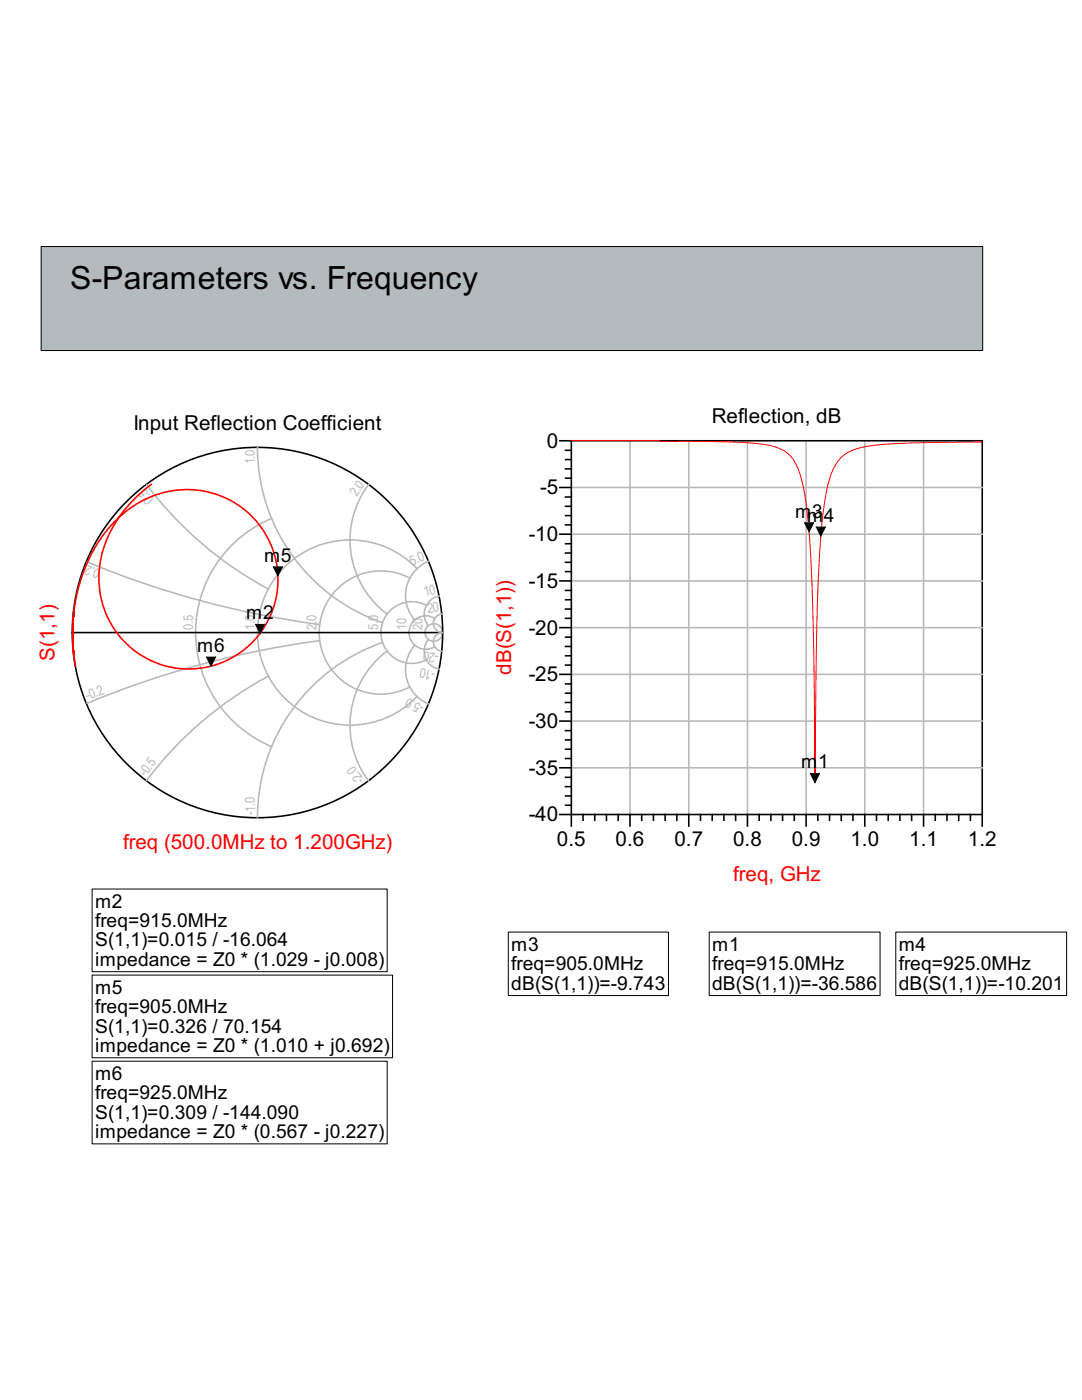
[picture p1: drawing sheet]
<svg xmlns="http://www.w3.org/2000/svg" width="216mm" height="279mm" viewBox="0 0 216 279" stroke-linecap="round" stroke-linejoin="round" font-family="sans-serif">
<path d="M8.2 49.2h187.9v20.8h-187.9z" fill="#000"/>
<path d="M8.2 49.2h187.9v20.8h-187.9z" fill="none" stroke="#000" stroke-width=".2"/>
<g fill="none" stroke="#b8b8b8" stroke-width=".32">
<path d="M29.3 96.8a74.2 74.2 0 0 0 24.3 20.8M51.4 89.3a37 37 0 0 0 24.9 35M73.5 96.7a18.5 18.5 0 0 0 3.7 25.9M17.4 112.2a183.5 183.5 0 0 0 46.4 12.4M54.2 103.5a24.7 24.7 0 0 0-15.2 22.7 24.7 24.7 0 0 0 15.2 22.8M81.8 115.4a12.3 12.3 0 0 0-18.1 10.8 12.3 12.3 0 0 0 18.1 10.9M83.2 113.5a18.5 18.5 0 0 0-26.3-.4 18.5 18.5 0 0 0 0 26.3 18.5 18.5 0 0 0 26.3-.4M85.4 112a7.4 7.4 0 0 0-2.6 11.7M87.6 118.9a3.7 3.7 0 0 0-2.1 6M53.6 134.9a74.2 74.2 0 0 0-24.3 20.8M63.7 127.9a183.5 183.5 0 0 0-46.3 12.5M76.3 128.2a37 37 0 0 0-24.9 35"/>
<path d="M77.2 129.9a18.5 18.5 0 0 0-3.7 25.9M82.8 128.8a7.4 7.4 0 0 0 2.6 11.7M85.1 120.8a6.2 6.2 0 0 0-9.1 5.4 6.2 6.2 0 0 0 9.1 5.5M85.5 127.6a3.7 3.7 0 0 0 2.1 6M86.8 123.4a3.3 3.3 0 0 0-5.2 2.8 3.3 3.3 0 0 0 5.2 2.9M88.1 122.5a1.86 1.86 0 0 0-1.6 2 1.86 1.86 0 0 0 1.8 1.8 1.85 1.85 0 0 0-1.8 1.7 1.85 1.85 0 0 0 1.6 2"/>
<circle cx="86.6" cy="126.2" r="1.76"/>
</g>
<g fill="none" stroke="#000" stroke-width=".32">
<path d="M14.4 126.2h73.9"/>
<circle cx="51.4" cy="126.2" r="37"/>
</g>
<path d="M14.7 130.7l.4 2.2" fill="none" stroke="#f00" stroke-width=".32"/>
<g fill="#f00">
<path d="M14.5 130.4l.3-.1 .1 .3-.3 .1z"/>
<path d="M14.6 130.3h.3v.4h-.3z"/>
<path d="M14.5 130.2l.3-.1 .1 .5h-.3z"/>
<path d="M14.5 130.1h.4v.4h-.4z"/>
<path d="M14.5 130l.3-.1 .1 .4-.3 .1z"/>
<path d="M14.5 129.9h.3v.4h-.3z"/>
<path d="M14.4 129.8l.3-.1 .1 .4-.3 .1z"/>
<path d="M14.5 129.7h.3v.4h-.3z"/>
<path d="M14.4 129.6l.3-.1 .1 .4-.3 .1z"/>
<path d="M14.5 129.4h.3v.5h-.3z"/>
<path d="M14.4 129.3l.3-.1 .1 .4-.3 .1z"/>
<path d="M14.4 129.2h.4v.4h-.4z"/>
<path d="M14.4 129.1l.3-.1 .1 .4-.3 .1z"/>
<path d="M14.4 128.8h.3v.6h-.3z"/>
<path d="M14.4 128.7h.2l.1 .4-.3 .1z"/>
<path d="M14.4 128.4h.3v.7h-.3z"/>
<path d="M14.4 128.3h.2l.1 .4-.3 .1z"/>
<path d="M14.4 128h.3v.7h-.3z"/>
<path d="M14.4 127.9h.2l.1 .4-.3 .1z"/>
<path d="M14.4 127.4h.3v.8h-.3z"/>
<path d="M14.4 127.3h.2l.1 .4h-.3z"/>
</g>
<path d="M14.5 125.2v2.4" fill="none" stroke="#f00" stroke-width=".23"/>
<g fill="#f00">
<path d="M14.4 125.1h.3l-.1 .4h-.2z"/>
<path d="M14.4 124.6h.3v.8h-.3z"/>
<path d="M14.4 124.5h.3l-.1 .4h-.2z"/>
<path d="M14.4 124.2h.3v.6h-.3z"/>
<path d="M14.4 124.1h.3l-.1 .4h-.2z"/>
<path d="M14.4 123.8h.3v.6h-.3z"/>
<path d="M14.4 123.7h.3l-.1 .4h-.2z"/>
<path d="M14.4 123.5h.3v.5h-.3z"/>
<path d="M14.5 123.4l.3 .1-.1 .4-.3-.1z"/>
<path d="M14.4 123.2h.4v.5h-.4z"/>
<path d="M14.5 123.1l.3 .1-.1 .4-.3-.1z"/>
<path d="M14.5 122.9h.3v.6h-.3z"/>
<path d="M14.5 122.8l.3 .1-.1 .4-.3-.1z"/>
<path d="M14.5 122.8h.3v.4h-.3z"/>
<path d="M14.5 122.6l.3 .1-.1 .4-.3-.1z"/>
<path d="M14.5 122.6h.3v.4h-.3z"/>
<path d="M14.6 122.4l.3 .1-.1 .4-.3-.1z"/>
<path d="M14.5 122.3h.4v.5h-.4z"/>
<path d="M14.6 122.1l.3 .1-.1 .4-.3-.1z"/>
<path d="M14.6 122.1h.3v.4h-.3z"/>
<path d="M14.6 122.1l.3 .1-.1 .2-.3-.1z"/>
</g>
<path d="M30.2 96.7l-2.3 1.8-1.9 1.9-1.6 2-1.7 2.4-1.4 2.9-.8 2.2-.4 2-.3 2.5a17.9 17.9 0 0 0 16.9 19.1 17.9 17.9 0 0 0 18.8-17.3 17.9 17.9 0 0 0-17.6-18.5 21.1 21.1 0 0 0-17.4 9.2l-2.2 3.5-1.4 3.1-1.2 3.5-.5 2.5-.5 2.6" fill="none" stroke="#f00" stroke-width=".32"/>
<path d="M54.6 113.1h1.7l-.9 1.8zM41.2 131.1h1.8l-.9 1.8zM51 124.6h1.8l-.9 1.8z" fill="#000"/>
<path d="M54.6 113.1h1.7l-.9 1.8zM41.2 131.1h1.8l-.9 1.8zM51 124.6h1.8l-.9 1.8zM18.4 177.4h58.9v16.5h-58.9zM18.4 194.6h59.9v16.5h-59.9zM18.4 211.8h58.9v16.5h-58.9z" fill="none" stroke="#000" stroke-width=".2"/>
<g fill="none" stroke="#b8b8b8" stroke-width=".32">
<path d="M114 97.3h82M125.7 88v74.6M137.4 88v74.6M149.1 88v74.6M160.9 88v74.6M172.6 88v74.6M184.3 88v74.6M114 115.9h82M114 106.6h82M114 134.6h82M114 125.3h82M114 153.2h82"/>
<path d="M114 143.9h82"/>
</g>
<g fill="none" stroke="#000" stroke-width=".32">
<path d="M111.7 88h84.3v76.8M111.7 97.3h2.3M112.9 99.2h1.1M112.9 95.4h1.1M112.9 93.6h1.1M112.9 91.7h1.1M112.9 89.9h1.1M114 88v76.8M111.7 115.9h2.3M111.7 106.6h2.3M112.9 119.7h1.1M112.9 117.8h1.1"/>
<path d="M112.9 114.1h1.1M112.9 112.2h1.1M112.9 110.4h1.1M112.9 108.5h1.1M112.9 104.8h1.1M112.9 102.9h1.1M112.9 101h1.1M111.7 134.6h2.3M111.7 125.3h2.3M112.9 138.3h1.1M112.9 136.5h1.1M112.9 132.7h1.1"/>
<path d="M112.9 130.9h1.1M112.9 129h1.1M112.9 127.2h1.1M112.9 123.4h1.1M112.9 121.5h1.1M111.7 153.2h2.3M111.7 143.9h2.3M112.9 158.8h1.1M112.9 157h1.1M112.9 155.1h1.1M112.9 151.4h1.1M112.9 149.5h1.1"/>
<path d="M112.9 147.7h1.1M112.9 145.8h1.1M112.9 142.1h1.1M112.9 140.2h1.1M111.7 162.6h84.3M112.9 160.7h1.1M116.3 162.6v1.1M118.7 162.6v1.1M121 162.6v1.1M123.3 162.6v1.1M125.7 162.6v2.2M128 162.6v1.1"/>
<path d="M130.4 162.6v1.1M132.7 162.6v1.1M135.1 162.6v1.1M137.4 162.6v2.2M139.8 162.6v1.1M142.1 162.6v1.1M144.4 162.6v1.1M146.8 162.6v1.1M149.1 162.6v2.2M151.5 162.6v1.1M153.8 162.6v1.1M156.2 162.6v1.1"/>
<path d="M158.5 162.6v1.1M160.9 162.6v2.2M163.2 162.6v1.1M165.5 162.6v1.1M167.9 162.6v1.1M170.2 162.6v1.1M172.6 162.6v2.2M174.9 162.6v1.1M177.2 162.6v1.1M179.6 162.6v1.1M181.9 162.6v1.1M184.3 162.6v2.2"/>
<path d="M186.6 162.6v1.1M189 162.6v1.1M191.3 162.6v1.1M193.6 162.6v1.1"/>
</g>
<g fill="#f00">
<path d="M114 87.9h.2v.2h-.2z"/>
<path d="M114 87.9h.3v.2h-.3z"/>
<path d="M114.2 87.9h.2v.2h-.2z"/>
<path d="M114.3 87.9h.2v.2h-.2z"/>
<path d="M114.4 87.9h.3v.2h-.3z"/>
<path d="M114.5 87.9h.3v.2h-.3z"/>
<path d="M114.6 87.9h.3v.2h-.3z"/>
<path d="M114.8 87.9h.2v.2h-.2z"/>
<path d="M114.9 87.9h.2v.2h-.2z"/>
<path d="M115 87.9h.2v.2h-.2z"/>
<path d="M115.1 87.9h.3v.2h-.3z"/>
<path d="M115.2 87.9h.3v.2h-.3z"/>
<path d="M115.3 87.9h.3v.2h-.3z"/>
<path d="M115.4 87.9h.3v.2h-.3z"/>
<path d="M115.6 87.9h.2v.2h-.2z"/>
<path d="M115.7 87.9h.2v.2h-.2z"/>
<path d="M115.8 87.9h.3v.2h-.3z"/>
<path d="M115.9 87.9h.3v.2h-.3z"/>
<path d="M116 87.9h.3v.2h-.3z"/>
<path d="M116.2 87.9h.2v.2h-.2z"/>
<path d="M116.3 87.9h.2v.2h-.2z"/>
<path d="M116.4 87.9h.2v.2h-.2z"/>
<path d="M116.5 87.9h.3v.2h-.3z"/>
<path d="M116.6 87.9h.3v.2h-.3z"/>
<path d="M116.8 87.9h.2v.2h-.2z"/>
<path d="M116.9 87.9h.2v.2h-.2z"/>
<path d="M117 87.9h.2v.2h-.2z"/>
<path d="M117.1 87.9h.2v.2h-.2z"/>
<path d="M117.2 87.9h.3v.2h-.3z"/>
<path d="M117.3 87.9h.3v.2h-.3z"/>
<path d="M117.4 87.9h.3v.2h-.3z"/>
<path d="M117.6 87.9h.2v.2h-.2z"/>
<path d="M117.7 87.9h.2v.2h-.2z"/>
<path d="M117.8 87.9h.3v.2h-.3z"/>
<path d="M117.9 87.9h.3v.2h-.3z"/>
<path d="M118 87.9h.3v.2h-.3z"/>
<path d="M118.1 87.9h.3v.2h-.3z"/>
<path d="M118.3 87.9h.2v.2h-.2z"/>
<path d="M118.4 87.9h.2v.2h-.2z"/>
<path d="M118.5 87.9h.3v.2h-.3z"/>
<path d="M118.6 87.9h.3v.2h-.3z"/>
<path d="M118.7 87.9h.3v.2h-.3z"/>
<path d="M118.9 87.9h.2v.2h-.2z"/>
<path d="M119 87.9h.2v.2h-.2z"/>
<path d="M119.1 87.9h.2v.2h-.2z"/>
<path d="M119.2 87.9h.3v.2h-.3z"/>
<path d="M119.3 87.9h.3v.2h-.3z"/>
<path d="M119.4 87.9h.3v.2h-.3z"/>
<path d="M119.5 87.9h.3v.2h-.3z"/>
<path d="M119.7 87.9h.2v.2h-.2z"/>
<path d="M119.8 87.9h.3v.2h-.3z"/>
<path d="M119.9 87.9h.3v.2h-.3z"/>
<path d="M120 87.9h.3v.2h-.3z"/>
<path d="M120.1 87.9h.3v.2h-.3z"/>
<path d="M120.3 87.9h.2v.2h-.2z"/>
<path d="M120.4 87.9h.2v.2h-.2z"/>
<path d="M120.5 87.9h.2v.2h-.2z"/>
<path d="M120.6 87.9h.3v.2h-.3z"/>
<path d="M120.7 87.9h.3v.2h-.3z"/>
<path d="M120.9 87.9h.2v.2h-.2z"/>
<path d="M121 87.9h.2v.2h-.2z"/>
<path d="M121.1 87.9h.2v.2h-.2z"/>
<path d="M121.2 87.9h.2v.2h-.2z"/>
<path d="M121.3 87.9h.3v.2h-.3z"/>
<path d="M121.4 87.9h.3v.2h-.3z"/>
<path d="M121.5 87.9h.3v.2h-.3z"/>
<path d="M121.7 87.9h.2v.2h-.2z"/>
<path d="M121.8 87.9h.2v.2h-.2z"/>
<path d="M121.9 87.9h.3v.2h-.3z"/>
<path d="M122 87.9h.3v.2h-.3z"/>
<path d="M122.1 87.9h.3v.2h-.3z"/>
<path d="M122.2 87.9h.3v.2h-.3z"/>
<path d="M122.4 87.9h.2v.2h-.2z"/>
<path d="M122.5 87.9h.2v.2h-.2z"/>
<path d="M122.6 87.9h.2v.2h-.2z"/>
<path d="M122.7 87.9h.3v.2h-.3z"/>
<path d="M122.8 87.9h.3v.2h-.3z"/>
<path d="M123 87.9h.2v.2h-.2z"/>
<path d="M123.1 87.9h.2v.2h-.2z"/>
<path d="M123.2 87.9h.2v.2h-.2z"/>
<path d="M123.3 87.9h.3v.2h-.3z"/>
<path d="M123.4 87.9h.3v.2h-.3z"/>
<path d="M123.5 87.9h.3v.2h-.3z"/>
<path d="M123.6 87.9h.3v.2h-.3z"/>
<path d="M123.8 87.9h.2v.2h-.2z"/>
<path d="M123.9 87.9h.3v.2h-.3z"/>
<path d="M124 87.9h.3v.2h-.3z"/>
<path d="M124.1 87.9h.3v.2h-.3z"/>
<path d="M124.2 87.9h.3v.2h-.3z"/>
<path d="M124.4 87.9h.2v.2h-.2z"/>
<path d="M124.4 87.9h.3v.2l-.3-.1z"/>
<path d="M124.6 87.9h.2v.2h-.2z"/>
<path d="M124.7 87.9h.3v.2h-.3z"/>
<path d="M124.8 87.9h.3v.2h-.3z"/>
<path d="M125 87.9h.2v.2h-.2z"/>
<path d="M125.1 87.9h.2v.2h-.2z"/>
<path d="M125.2 87.9h.2v.2h-.2z"/>
<path d="M125.3 87.9h.2v.2h-.2z"/>
<path d="M125.4 87.9h.3v.2h-.3z"/>
<path d="M125.5 87.9h.3v.2h-.3z"/>
<path d="M125.6 87.9h.3v.2h-.3z"/>
<path d="M125.8 87.9h.2v.2h-.2z"/>
<path d="M125.9 87.9h.2v.2h-.2z"/>
<path d="M126 87.9h.3v.2h-.3z"/>
<path d="M126.1 87.9h.3v.2h-.3z"/>
<path d="M126.2 87.9h.3v.2h-.3z"/>
<path d="M126.4 87.9h.2v.2h-.2z"/>
<path d="M126.5 87.9h.2v.2h-.2z"/>
<path d="M126.6 87.9h.2v.2h-.2z"/>
<path d="M126.7 87.9h.2v.2h-.2z"/>
<path d="M126.8 87.9h.3v.2h-.3z"/>
<path d="M126.9 87.9h.3v.2h-.3z"/>
<path d="M127.1 87.9h.2v.2h-.2z"/>
<path d="M127.2 87.9h.2v.2h-.2z"/>
<path d="M127.3 87.9h.2v.2h-.2z"/>
<path d="M127.4 87.9h.3v.2h-.3z"/>
<path d="M127.5 87.9h.3v.2h-.3z"/>
<path d="M127.6 87.9h.3v.2h-.3z"/>
<path d="M127.7 87.9h.3v.2h-.3z"/>
<path d="M127.9 87.9h.2v.2h-.2z"/>
<path d="M128 87.9h.3v.2h-.3z"/>
<path d="M128.1 87.9h.3v.2h-.3z"/>
<path d="M128.2 87.9h.3v.2h-.3z"/>
<path d="M128.3 87.9h.3v.2h-.3z"/>
<path d="M128.5 87.9h.2v.2h-.2z"/>
<path d="M128.6 87.9h.2v.2h-.2z"/>
<path d="M128.7 87.9h.2v.2h-.2z"/>
<path d="M128.8 87.9h.3v.2h-.3z"/>
<path d="M128.9 87.9h.3v.2h-.3z"/>
<path d="M129.1 87.9h.2v.2h-.2z"/>
<path d="M129.2 87.9h.2v.2h-.2z"/>
<path d="M129.3 87.9h.2v.2h-.2z"/>
<path d="M129.4 87.9h.2v.2h-.2z"/>
<path d="M129.5 87.9h.3v.2h-.3z"/>
<path d="M129.6 87.9h.3v.2h-.3z"/>
<path d="M129.7 87.9h.3v.2h-.3z"/>
<path d="M129.9 87.9h.2v.2h-.2z"/>
<path d="M130 87.9h.2v.2h-.2z"/>
<path d="M130.1 87.9h.3v.2h-.3z"/>
<path d="M130.2 87.9h.3v.2h-.3z"/>
<path d="M130.3 87.9h.3v.2h-.3z"/>
<path d="M130.5 87.9h.2v.2h-.2z"/>
<path d="M130.6 87.9h.2v.2h-.2z"/>
<path d="M130.7 87.9h.2v.2h-.2z"/>
<path d="M130.8 87.9h.2v.2h-.2z"/>
<path d="M130.9 87.9h.3v.2h-.3z"/>
<path d="M131 87.9h.3v.2h-.3z"/>
<path d="M131.2 87.9h.2v.2h-.2z"/>
<path d="M131.3 87.9h.2v.2h-.2z"/>
<path d="M131.4 87.9h.2v.2h-.3z"/>
<path d="M131.5 88h.3v.1h-.3z"/>
<path d="M131.6 88h.3v.1h-.3z"/>
<path d="M131.7 88h.3v.1h-.3z"/>
<path d="M131.8 88h.3v.1h-.3z"/>
<path d="M132 88h.2v.1h-.2z"/>
<path d="M132.1 88h.3v.1h-.3z"/>
<path d="M132.2 88h.3v.1h-.3z"/>
<path d="M132.3 88h.3v.1h-.3z"/>
<path d="M132.4 88h.3v.1h-.3z"/>
<path d="M132.6 88h.2v.1h-.2z"/>
<path d="M132.7 88h.2v.1h-.2z"/>
<path d="M132.8 88h.2v.1h-.2z"/>
<path d="M132.9 88h.3v.1h-.3z"/>
<path d="M133 88h.3v.1h-.3z"/>
<path d="M133.2 88h.2v.1h-.2z"/>
<path d="M133.3 88h.2v.1h-.2z"/>
<path d="M133.4 88h.2v.1h-.2z"/>
<path d="M133.5 88h.2v.1h-.2z"/>
<path d="M133.6 88h.3v.1h-.3z"/>
<path d="M133.7 88h.3v.1h-.3z"/>
<path d="M133.8 88h.3v.1h-.3z"/>
<path d="M134 88h.2v.1h-.2z"/>
<path d="M134.1 88h.2v.1h-.2z"/>
<path d="M134.2 88h.3v.1h-.3z"/>
<path d="M134.3 88h.3v.1h-.3z"/>
<path d="M134.4 88h.3v.1h-.3z"/>
<path d="M134.6 88h.2v.1h-.2z"/>
<path d="M134.7 88h.2v.1h-.2z"/>
<path d="M134.8 88h.2v.1h-.2z"/>
<path d="M134.9 88h.2v.1h-.2z"/>
<path d="M135 88h.3v.1h-.3z"/>
<path d="M135.1 88h.3v.1h-.3z"/>
<path d="M135.3 88h.2v.1h-.2z"/>
<path d="M135.4 87.9l.2 .1-.1 .1h-.2z"/>
</g>
<path d="M135.6 88.1l9.2 .1 6.2 .3 3.2 .5 1.5 .6 .9 .5a8.3 8.3 0 0 1 3.3 5.5 78.7 78.7 0 0 1 1.9 15.8l.6 18.8 .2 26 .4-30.1a206.5 206.5 0 0 1 1.5-25.6 18.3 18.3 0 0 1 2.7-8.4l.9-1 1.4-1 1.8-.6 2.7-.6 7.8-.5 14-.2" fill="none" stroke="#f00" stroke-width=".2"/>
<g fill="#f00">
<path d="M195.8 88.1l.1 .2z"/>
<path d="M195.8 88.1h.2v.2h-.2z"/>
</g>
<path d="M160.6 104.3h1.7l-.9 1.8zM162.9 105.2h1.8l-.9 1.8zM161.7 154.4h1.8l-.9 1.8z" fill="#000"/>
<path d="M160.6 104.3h1.7l-.9 1.8zM162.9 105.2h1.8l-.9 1.8zM161.7 154.4h1.8l-.9 1.8zM101.4 186h32v12.7h-32zM141.5 186h34.1v12.7h-34.1zM178.7 186h34.1v12.7h-34.1z" fill="none" stroke="#000" stroke-width=".2"/>
<text font-size="7.1" x="14" y="57.7">S-Parameters vs. Frequency</text>
<g font-size="4.6">
<text x="26.6" y="85.8">Input Reflection Coefficient</text>
<text x="109.1" y="89.3">0</text>
<text x="142" y="84.4">Reflection, dB</text>
<text x="107.8" y="98.7">-5</text>
<text x="105.5" y="108">-10</text>
<text x="105.5" y="117.3">-15</text>
<text x="105.5" y="126.6">-20</text>
<text x="105.5" y="136">-25</text>
<text x="105.5" y="145.3">-30</text>
<text x="105.5" y="154.6">-35</text>
<text x="105.5" y="163.9">-40</text>
<text x="111.1" y="168.9">0.5</text>
<text x="122.8" y="168.9">0.6</text>
<text x="134.6" y="168.9">0.7</text>
<text x="146.3" y="168.9">0.8</text>
<text x="158" y="168.9">0.9</text>
<text x="169.7" y="168.9">1.0</text>
<text x="181.4" y="168.9">1.1</text>
<text x="193.1" y="168.9">1.2</text>
</g>
<g font-size="4.6" fill="#f00">
<text x="10.9" y="131.8" transform="rotate(-90 10.9 131.8)">S(1,1)</text>
<text x="102" y="134.7" transform="rotate(-90 102 134.7)">dB(S(1,1))</text>
<text x="24.6" y="169.5">freq (500.0MHz to 1.200GHz)</text>
<text x="146.3" y="175.9">freq, GHz</text>
</g>
<g font-size="4.3">
<text x="158.7" y="103.3">m</text>
<text x="161" y="104.1">m4</text>
<text x="162.1" y="103.3">3</text>
<text x="52.7" y="112.1">m5</text>
<text x="49.1" y="123.6">m2</text>
<text x="39.4" y="130.1">m6</text>
<text x="159.9" y="153.4">m1</text>
<text x="19" y="181.2">m2</text>
<text x="19" y="185.1">freq=915.0MHz</text>
<text x="19" y="188.9">S(1,1)=0.015 / -16.064</text>
<text x="102" y="189.8">m3</text>
<text x="142.1" y="189.8">m1</text>
<text x="179.3" y="189.8">m4</text>
<text x="19" y="192.7">impedance = Z0 * (1.029 - j0.008)</text>
<text x="102" y="193.7">freq=905.0MHz</text>
<text x="102" y="197.5">dB(S(1,1))=-9.743</text>
<text x="142.1" y="193.7">freq=915.0MHz</text>
<text x="142.1" y="197.5">dB(S(1,1))=-36.586</text>
<text x="179.3" y="193.7">freq=925.0MHz</text>
<text x="179.3" y="197.5">dB(S(1,1))=-10.201</text>
<text x="19" y="198.4">m5</text>
<text x="19" y="202.2">freq=905.0MHz</text>
<text x="19" y="206.1">S(1,1)=0.326 / 70.154</text>
<text x="19" y="209.9">impedance = Z0 * (1.010 + j0.692)</text>
<text x="19" y="215.6">m6</text>
<text x="19" y="219.4">freq=925.0MHz</text>
<text x="19" y="223.2">S(1,1)=0.309 / -144.090</text>
<text x="19" y="227.1">impedance = Z0 * (0.567 - j0.227)</text>
</g>
<g font-size="3.1" fill="#b8b8b8">
<text x="50.9" y="92.7" transform="rotate(-90 50.9 92.7)">1.0</text>
<text x="30.8" y="99.7" transform="rotate(-127 30.8 99.7)">0.5</text>
<text x="71.1" y="99.1" transform="rotate(-53 71.1 99.1)">2.0</text>
<text x="20.2" y="113.8" transform="rotate(-157 20.2 113.8)">0.2</text>
<text x="82.2" y="112.9" transform="rotate(-23 82.2 112.9)">5.0</text>
<text x="84.8" y="119" transform="rotate(-11 84.8 119)">10</text>
<text x="38.5" y="125.7" transform="rotate(-90 38.5 125.7)">0.5</text>
<text x="50.9" y="125.7" transform="rotate(-90 50.9 125.7)">1.0</text>
<text x="63.2" y="125.7" transform="rotate(-90 63.2 125.7)">2.0</text>
<text x="75.5" y="125.7" transform="rotate(-90 75.5 125.7)">5.0</text>
<text x="81.1" y="125.7" transform="rotate(-90 81.1 125.7)">10</text>
<text x="84.3" y="125.7" transform="rotate(-90 84.3 125.7)">20</text>
<text x="85.3" y="122.3" transform="rotate(-6 85.3 122.3)">20</text>
<text x="87.6" y="130.4" transform="rotate(-174 87.6 130.4)">-20</text>
<text x="87" y="134" transform="rotate(-169 87 134)">-10</text>
<text x="17.5" y="139.8" transform="rotate(-23 17.5 139.8)">-0.2</text>
<text x="84.8" y="140.7" transform="rotate(-157 84.8 140.7)">-5.0</text>
<text x="29.1" y="155.1" transform="rotate(-53 29.1 155.1)">-0.5</text>
<text x="72.8" y="155.7" transform="rotate(-127 72.8 155.7)">-2.0</text>
<text x="50.9" y="162.7" transform="rotate(-90 50.9 162.7)">-1.0</text>
</g>
</svg>
